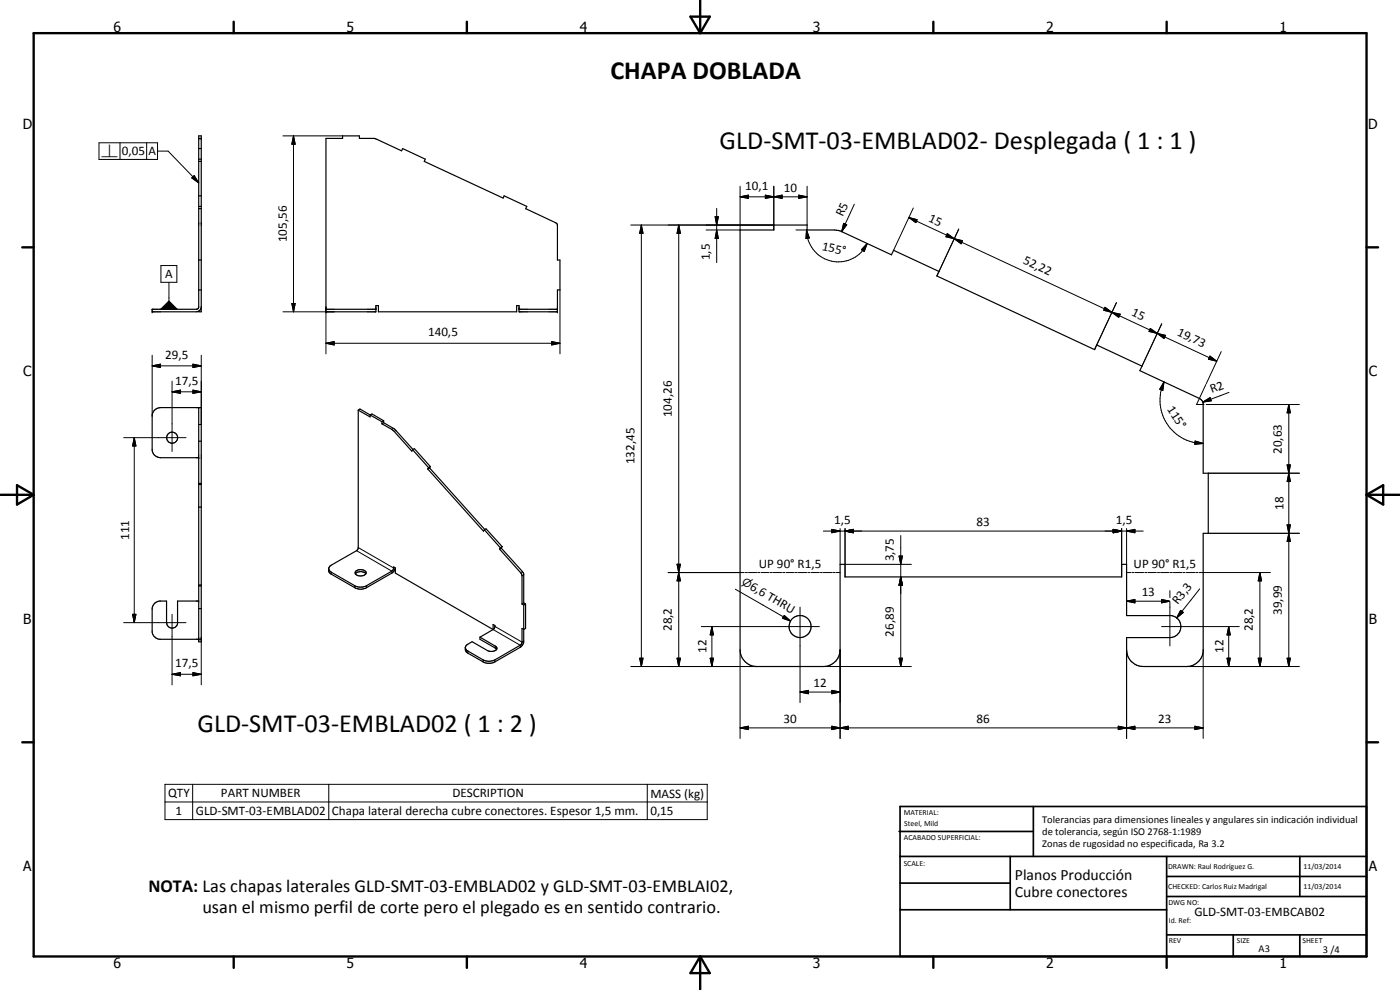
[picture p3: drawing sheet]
<svg xmlns="http://www.w3.org/2000/svg" width="420mm" height="297mm" viewBox="0 0 420 297" stroke-linecap="round" stroke-linejoin="round" font-family="sans-serif">
<g fill="none" stroke="#000" stroke-width=".35">
<path d="M59.6 58.8h.8M59.6 44.6h.8M59.6 47.8h.8M59.6 48.4h.8M59.6 41.5h.8M97.8 41.5h5v-.7h5.1v.7l4.8 .2 7.8 3.6 .4-.7 6.7 3.2-.3 .6 23.7 11 .3-.6 6.8 3.1-.3 .7 9.1 4.3 .4 .6v10.5h.8v9h-.8v6.6h-11.5v-1.9h-.7v1.9h-41.5v-1.9h-.8v1.9h-15zM59.6 62.6h.8M59.6 61.9h.8M59.6 78h.8M222.1 69h10.1v-1.5h10v1.5h8.3l1.6 .3 15.4 7.2 .7-1.4 13.6 6.3-.6 1.4 47.3 22.1 .6-1.4 13.6 6.4-.6 1.3 18.4 8.7 .6 1.1v21h1.5v18h-1.5v35.5a5 5 0 0 1-5 4.5h-13a5 5 0 0 1-5-5v-3.7h13a3.3 3.3 0 0 0 3.3-3.1 3.3 3.3 0 0 0-2.8-3.5h-13.5v-15.4h-1.5v3.8h-83v-3.8h-1.5v25.7a5 5 0 0 1-5 5h-20a5 5 0 0 1-5-5zM59.6 87h.8M60.4 92.3l-.6 1-.9 .3h-13.2v-.8h13.2l.6-.2 .1-.4v-51.4h.8v52.8h-.8v-.3"/>
<path d="M97.8 92.8h15M155.8 92.8h11.5M59.6 122.3v70.3h.8v-70.3h-12.2a2.57 2.57 0 0 0-2.5 2.2v10.7a2.57 2.57 0 0 0 2.5 2.1h11.4M59.6 127.4h.8M59.6 132.4h.8M107.5 123.1v41.4l-.5 .7-7.6 4.4a1.54 1.54 0 0 0 0 2.7l7.1 4a3.6 3.6 0 0 0 3.5 0l7.8-4.5 .8-1.4M107.5 123.1l3.6 2v-.6M107.5 123.1l.5-.4 3.1 1.8M111.1 124.5l3.5 2M111.1 124.5l.5-.3 3.5 2M114.6 127.2l3.5 2 5.5 6.2 .2-.5M114.6 126.5v.7"/>
<path d="M115.1 126.8l3.3 1.9 5.5 6.2M115.1 126.2v.6M115.1 126.2l-.5 .3M115.1 126.8l-.5 .4M123.8 134.9l4.8 5.4M123.8 134.9l.6-.3 4.7 5.4M129.1 140l-.2 .4M129.1 140l-.5 .3M59.6 145h.8M59.6 145.4h.8M59.6 152.1h.8M128.4 140.7l16.7 18.7 .3-.4"/>
<path d="M128.6 140.3l-.2 .4M128.9 140.4l16.6 18.5M128.9 140.4l-.5 .3M145.4 159l4.7 5.3M145.4 159l.5-.3 4.8 5.3M59.6 175.8h.8M59.6 175.5h.8M106.7 172.2a2.14 2.14 0 0 1 3.1 0M106.9 171.3a2.15 2.15 0 0 1 3 .5 1.88 1.88 0 0 1-3.3 .2zM118.6 170.4l-.5-.3v.7l-.5 .6-7.9 4.5a3.7 3.7 0 0 1-3.2-.2l-7.1-4-.7-1M118.6 170.4v1.6l29.4 16.9M149.9 164.8l6.6 7.4 .2 .6v8.4"/>
<path d="M150.1 164.3l-.2 .5M150.4 164.5l6.6 7.4 .2 9M150.4 164.5l-.5 .3M150.7 164l-.3 .5M150.7 164l-.6 .3M59.6 180.3h-6.3v6.8a1.67 1.67 0 0 1-1.8 1.4 1.67 1.67 0 0 1-1.5-1.7v-6.5h-2.2a2.53 2.53 0 0 0-2.1 2.2v7.2a2.52 2.52 0 0 0 2.1 2.1h12.6M59.6 182.6h.8M144 191.2v.6l5 3M144 191.2l4.8 2.8 .3 .3-.1 .5M148 188.9l-4 2.3M148 187.4l.5 .3v.6l-.5 .6zM156.7 181.2l.5 .3"/>
<path d="M157.2 181.5v11.1l-.3 .8-.8 .8-7.6 4.4a3.7 3.7 0 0 1-3.5 0l-4.6-2.6a1.52 1.52 0 0 1 0-2.7l1.3-.8 4.6 2.7a2.34 2.34 0 0 0 2.7-.4M157.2 180.9l.5 .3M157.2 180.9l-.5 .3M157.7 181.2v7.4l-.5 .2-.5-.2-.2 4.6-8 4.8a3.9 3.9 0 0 1-3.5 0l-4.8-2.8-.6-.8M157.7 181.2l-.5 .3"/>
<circle cx="51.7" cy="131.3" r="1.65"/>
<circle cx="240.1" cy="188" r="3.3"/>
</g>
<g fill="none" stroke="#000" stroke-width=".3">
<path d="M29.7 42.8h17.6v5h-17.6zM36 42.8v5M44 42.8v5M47.3 45.3h3.1l9.2 9.6M57.6 53.4l.7-.7 1.3 2.2zM84.9 40.8h17.9M88.1 40.8l.5 2.5h-1zM88.1 40.8v52.8M222.1 59.1l2.5-.6v1zM222.1 55.9v13.1h-10.2M222.1 59.1h20.1M229.7 58.5l2.5 .6-2.5 .4z"/>
<path d="M232.2 59.1l2.5-.6v1zM232.2 55.9v13.1M239.7 58.5l2.5 .6-2.5 .4zM242.2 55.9v11.6M48.3 79.7h4.8v5h-4.8zM189.3 67.5h42.9M192.5 67.5l.5 2.5h-1zM192.5 67.5v132.5M203.7 67.5l.5 2.5h-1zM203.7 67.5v132.5M214.6 65h1l-.5 2.5zM215.1 69l.5 2.5h-1z"/>
<path d="M215.1 62.5v16.3M238.9 69h3.3M242.1 69l.8 2.4-1 .2zM242.1 69a9.9 9.9 0 0 0 1.9 5.8 9.5 9.5 0 0 0 14.9 .4l1.4-2.1M253.2 67l.9 .4-1.5 2.1zM256.4 61.3l-3.8 8.2M260.3 73.1l-.9 2.3-.9-.5zM272.8 65.3l2.4 .6-.3 .9zM272.8 65.3l60.9 28.4M274.1 62.4l-5.9 12.7M284.3 70.1l2.1 1.5-2.5-.6zM284.3 70.1l4.1 3.1 .4-1-4.9-1.2z"/>
<path d="M286.4 71.6l2.4 .6-.4 1zM287.7 68.7l-6.5 14.1M48.2 92.8l2.5-2.5 2.5 2.5zM50.7 84.7v5.6M84.9 93.6h15.4M87.6 91.1h1l-.5 2.5zM97.8 92.1v14.1M168.1 87v19.2M331.6 92.2l2.1 1.5-2.5-.6zM331.6 92.2l-.4 .9 5 1.2-.5 .9zM333.7 93.7l2.5 .6-.5 .9zM333.7 93.7l13.6 6.3"/>
<path d="M335.1 90.8l-6.6 14.1M345.2 98.6l2.1 1.4-2.5-.6zM348.6 97.2l-5.9 12.7M45.7 109.8l2.5-.5v1zM45.7 109.8h14.7M45.7 106.6v18.2M51.6 117.6l2.6-.5v.9zM51.6 114.4v21.1M51.6 117.6h8.8M57.9 109.3l2.5 .5-2.5 .5zM57.9 117.1l2.5 .5-2.5 .4zM60.4 106.6v20.8"/>
<path d="M97.8 103l2.5-.5v1zM97.8 103h70.3M165.6 102.5l2.5 .5-2.5 .5zM347.3 100l2.5 .6-.5 1zM347.3 100l17.9 8.4M349.3 114.6l-.3 2.5-.9-.3zM349.3 114.6a13 13 0 0 0 .4 11.7 13 13 0 0 0 11.4 6.8M361.9 115.4l-2.8 6h2.2M363.1 106.8l2.1 1.6-2.5-.6zM366.5 105.5l-4.5 9.6M368.8 117.7l-7.8 2.9M37.1 131.3h18.7"/>
<path d="M40.3 131.3l.5 2.5h-1zM40.3 131.3v55.5M118.1 128.5l-.6 .3M118.8 129.2l-.5 .3M358.7 132.3l2.4 .8-2.5 .2zM361 120.6l2.2-1.3 .3 1zM362 121.4h28M386.3 139.5h1l-.5 2.5zM386.8 121.4l.5 2.5h-1zM386.8 121.4v78.6M247.1 159.3h96M249.6 158.8l2.5 .5-2.5 .6z"/>
<path d="M252.1 158.6v10.7M253.6 159.3l2.5-.5v1.1zM253.6 158.6v14.5M334.1 158.8l2.5 .5-2.5 .6zM336.6 158.6v14.5M338.1 159.3l2.5-.5v1.1zM338.1 158.6v10.7M362.6 142h27.4M386.3 157.5h1l-.5 2.5zM386.8 142l.5 2.5h-1zM99.4 171.7v.6M106.5 175.7v.6"/>
<path d="M107 165.2l10.6 6.2v.6M107.5 164.3l10.6 6.1 .3-.1M110 175.7v.6M156.8 171.5l-.6 .3M157.2 172.5l-.5 .3M200.5 171.8h22.8M203.2 169.3h1l-.5 2.5zM203.2 169.3l1 5h-1l1-5zM203.7 171.8l.5 2.5h-1zM220.7 176.8l16.6 9.6M223.7 171.8h.6M224.6 171.8h2.5"/>
<path d="M227.4 171.8h.6M228.4 171.8h2.4M231.2 171.8h.6M232.1 171.8h2.5M234.9 171.8h.6M235.9 171.8h2.5M238.7 171.8h.6M239.6 171.8h2.5M242.4 171.8h.6M243.4 171.8h2.5M246.2 171.8h.6M247.1 171.8h2.5"/>
<path d="M249.9 171.8h.7M250.9 171.8h1.2M253.6 169.3h19.9M269.8 166.8h1l-.5 2.5zM270.3 173.1l.5 2.5h-1zM270.3 160.7v39.3M338.1 171.8h1.3M339.7 171.8h.6M340.6 171.8h2.6M343.6 171.8h.6M344.5 171.8h2.5M347.4 171.8h.6"/>
<path d="M348.3 171.8h2.6M348.6 179.9l2.5 .5-2.5 .5zM351.1 177.2v2.1M351.2 171.8h.7M352.2 171.8h2.5M355 171.8h.7M356 171.8h2.6M358.8 171.8h.7M359.8 171.8h21.5M360 176.7l-6.9 8.7M362.6 160h27.4M378.1 171.8l.5 2.5h-1z"/>
<path d="M378.1 171.8v28.2M386.8 160l.5 2.5h-1zM37.1 186.8h18.7M39.8 184.3h1l-.5 2.5zM51.6 184.3v21.2M60.4 191.3v14.2M140.4 195.3v.7M145 198v.6M148 188.9l8.1 4.7v.6M148.5 198v.6M148.5 188l8.2 4.7 .5-.3M148.6 193.8v.6"/>
<path d="M189.3 200h37.8M192 197.5h1l-.5 2.5zM203.2 197.5h1l-.5 2.5zM210.5 188h35.4M213.1 197.5h1l-.5 2.5zM213.6 188l.5 2.5h-1zM213.6 188v12M222.1 195v26.6M235.4 184.7l1.9 1.7-2.4-.9zM240.1 182.2v28.6M247.1 200h26.4M252.1 195v26.6"/>
<path d="M269.8 197.5h1l-.5 2.5zM338.1 180.4l2.5-.5v1zM338.1 195v26.6M338.1 180.4h12.7M348.6 188h23.3M350.7 180.3l-2.1-.4v1l2.2-.5M351.1 180.6v13.2M354.3 183.1l.8 .7-2 1.6zM356.1 200h33.9M361.1 195v26.6M368.2 197.5h1l-.4 2.5zM368.8 188l.4 2.5h-1z"/>
<path d="M368.8 188v12M377.6 197.5h1l-.5 2.5zM386.3 197.5h1l-.5 2.5zM51.6 202.3l2.6-.5v1zM51.6 202.3h8.8M57.9 201.8l2.5 .5-2.5 .5zM222.1 218.4l2.5-.5v1zM222.1 218.4h139M240.1 207.6l2.5-.5v1.1zM240.1 207.6h12M249.6 207.1l2.5 .5-2.5 .6zM249.6 217.9l2.5 .5-2.5 .5z"/>
<path d="M252.1 218.4l2.5-.5v1zM335.6 217.9l2.5 .5-2.5 .5zM335.6 217.9l5 1v-1l-5 1zM338.1 218.4l2.5-.5v1zM358.6 217.9l2.5 .5-2.5 .5zM49.5 235.3h162.7v10.6h-162.7zM57.8 235.3v10.6M98.7 235.3v10.6M194.3 235.3v10.6M49.5 240.6h162.7"/>
</g>
<g fill="#000">
<circle cx="59.6" cy="41.5" r=".18"/>
<circle cx="60.4" cy="41.5" r=".18"/>
<circle cx="45.7" cy="92.8" r=".18"/>
<circle cx="45.7" cy="93.6" r=".18"/>
<circle cx="97.8" cy="93.6" r=".18"/>
<circle cx="97.8" cy="92.8" r=".18"/>
<circle cx="167.3" cy="93.6" r=".18"/>
<circle cx="167.3" cy="92.8" r=".18"/>
<circle cx="59.6" cy="137.3" r=".18"/>
<circle cx="59.6" cy="122.3" r=".18"/>
<circle cx="59.6" cy="180.3" r=".18"/>
<circle cx="59.6" cy="191.8" r=".18"/>
<circle cx="60.4" cy="191.8" r=".18"/>
</g>
<g fill="none" stroke="#000" stroke-width=".71">
<path d="M10.1 9.9h400v277.1h-400zM70.1 6.5v3.4M140.1 6.5v3.4M207.2 5h5.8l-2.9 4.9zM210.1 0v9.9M280.1 6.5v3.4M350.1 6.5v3.4M6.7 74.2h3.4M410.1 74.2h3.5M.1 148.5h10M5.1 145.6l5 2.9-5 2.9zM410.1 148.5h10"/>
<path d="M410.1 148.5l5-2.9v5.8zM6.7 222.7h3.4M410.1 222.7h3.5M70.1 287v3.4M140.1 287v3.4M210.1 287v10M210.1 287l2.9 5h-5.8zM280.1 287v3.4M350.1 287v3.4"/>
</g>
<g fill="none" stroke="#000" stroke-width=".51">
<path d="M269.8 249.5h40.3M270.1 242h140v45h-140zM270.1 257h140M303.2 257v16M310.1 242v15M350.1 257v30M390.1 257v12M270.1 265h33.1M270.1 273h80M350.1 269h60M350.1 263h60M350.1 280.5h60"/>
<path d="M370.1 280.5v6.5M390.1 280.5v6.5"/>
</g>
<g fill="#000">
<path d="M57.6 53.4l.7-.7 1.3 2.2zM88.1 40.8l.5 2.5h-1zM222.1 59.1l2.5-.6v1zM229.7 58.5l2.5 .6-2.5 .4zM232.2 59.1l2.5-.6v1zM239.7 58.5l2.5 .6-2.5 .4zM192.5 67.5l.5 2.5h-1zM203.7 67.5l.5 2.5h-1zM214.6 65h1l-.5 2.5zM215.1 69l.5 2.5h-1zM242.1 69l.8 2.4-1 .2zM253.2 67l.9 .4-1.5 2.1z"/>
<path d="M260.3 73.1l-.9 2.3-.9-.5zM272.8 65.3l2.4 .6-.3 .9zM284.3 70.1l2.1 1.5-2.5-.6zM286.4 71.6l2.4 .6-.4 1zM48.2 92.8l2.5-2.5 2.5 2.5zM87.6 91.1h1l-.5 2.5zM331.6 92.2l2.1 1.5-2.5-.6zM333.7 93.7l2.5 .6-.5 .9zM345.2 98.6l2.1 1.4-2.5-.6zM45.7 109.8l2.5-.5v1zM51.6 117.6l2.6-.5v.9zM57.9 109.3l2.5 .5-2.5 .5z"/>
<path d="M57.9 117.1l2.5 .5-2.5 .4zM97.8 103l2.5-.5v1zM165.6 102.5l2.5 .5-2.5 .5zM349.3 114.6l-.3 2.5-.9-.3zM347.3 100l2.5 .6-.5 1zM363.1 106.8l2.1 1.6-2.5-.6zM361 120.6l2.2-1.3 .3 1zM40.3 131.3l.5 2.5h-1zM358.7 132.3l2.4 .8-2.5 .2zM386.3 139.5h1l-.5 2.5zM386.8 121.4l.5 2.5h-1zM249.6 158.8l2.5 .5-2.5 .6z"/>
<path d="M253.6 159.3l2.5-.5v1.1zM334.1 158.8l2.5 .5-2.5 .6zM338.1 159.3l2.5-.5v1.1zM386.3 157.5h1l-.5 2.5zM386.8 142l.5 2.5h-1zM203.2 169.3h1l-.5 2.5zM203.7 171.8l.5 2.5h-1zM269.8 166.8h1l-.5 2.5zM270.3 173.1l.5 2.5h-1zM338.1 180.4l2.5-.5v1zM378.1 171.8l.5 2.5h-1zM386.8 160l.5 2.5h-1z"/>
<path d="M39.8 184.3h1l-.5 2.5zM192 197.5h1l-.5 2.5zM203.2 197.5h1l-.5 2.5zM213.1 197.5h1l-.5 2.5zM213.6 188l.5 2.5h-1zM235.4 184.7l1.9 1.7-2.4-.9zM269.8 197.5h1l-.5 2.5zM348.6 179.9l2.5 .5-2.5 .5zM354.3 183.1l.8 .7-2 1.6zM368.2 197.5h1l-.4 2.5zM368.8 188l.4 2.5h-1zM377.6 197.5h1l-.5 2.5z"/>
<path d="M386.3 197.5h1l-.5 2.5zM51.6 202.3l2.6-.5v1zM57.9 201.8l2.5 .5-2.5 .5zM222.1 218.4l2.5-.5v1zM240.1 207.6l2.5-.5v1.1zM249.6 207.1l2.5 .5-2.5 .6zM249.6 217.9l2.5 .5-2.5 .5zM252.1 218.4l2.5-.5v1zM335.6 217.9l2.5 .5-2.5 .5zM338.1 218.4l2.5-.5v1zM358.6 217.9l2.5 .5-2.5 .5z"/>
</g>
<g font-size="7.9">
<text x="183.2" y="23.7">CHAPA DOBLADA</text>
<text x="216" y="44.6">GLD-SMT-03-EMBLAD02- Desplegada ( 1 : 1 )</text>
<text x="59.3" y="219.5">GLD-SMT-03-EMBLAD02 ( 1 : 2 )</text>
</g>
<g font-size="5.5">
<text x="44.6" y="267.5">NOTA: Las chapas laterales GLD-SMT-03-EMBLAD02 y GLD-SMT-03-EMBLAI02,</text>
<text x="60.7" y="273.8">usan el mismo perfil de corte pero el plegado es en sentido contrario.</text>
</g>
<g font-size="4.7">
<text x="304.6" y="263.9">Planos Producción</text>
<text x="304.6" y="269.3">Cubre conectores</text>
</g>
<g font-size="4.2">
<text x="34" y="9.6">6</text>
<text x="104" y="9.6">5</text>
<text x="174" y="9.6">4</text>
<text x="244" y="9.6">3</text>
<text x="314" y="9.6">2</text>
<text x="384" y="9.6">1</text>
<text x="6.8" y="38.7">D</text>
<text x="410.6" y="38.7">D</text>
<text x="7" y="112.9">C</text>
<text x="410.8" y="112.9">C</text>
<text x="7" y="187.1">B</text>
<text x="410.8" y="187.1">B</text>
<text x="7" y="261.4">A</text>
<text x="410.8" y="261.4">A</text>
<text x="34" y="290.4">6</text>
<text x="104" y="290.4">5</text>
<text x="174" y="290.4">4</text>
<text x="244" y="290.4">3</text>
<text x="314" y="290.4">2</text>
<text x="384" y="290.4">1</text>
</g>
<g font-size="3.9">
<text x="36.6" y="46.6">0,05</text>
<text x="44.5" y="46.6">A</text>
<text x="223.7" y="57">10,1</text>
<text x="235.2" y="57.5">10</text>
<text x="252.9" y="65.1" transform="rotate(-65 252.9 65.1)">R5</text>
<text x="278.5" y="66.2" transform="rotate(25 278.5 66.2)">15</text>
<text x="86.1" y="72.7" transform="rotate(-90 86.1 72.7)">105,56</text>
<text x="246.5" y="75" transform="rotate(12 246.5 75)">155°</text>
<text x="49.6" y="83.5">A</text>
<text x="213.1" y="78.1" transform="rotate(-90 213.1 78.1)">1,5</text>
<text x="306.9" y="78.9" transform="rotate(25 306.9 78.9)">52,22</text>
<text x="339.3" y="94.7" transform="rotate(25 339.3 94.7)">15</text>
<text x="128.5" y="100.9">140,5</text>
<text x="353" y="100.5" transform="rotate(25 353 100.5)">19,73</text>
<text x="49.6" y="107.7">29,5</text>
<text x="52.6" y="115.5">17,5</text>
<text x="363.7" y="118" transform="rotate(-20 363.7 118)">R2</text>
<text x="201.7" y="125.2" transform="rotate(-90 201.7 125.2)">104,26</text>
<text x="350.2" y="122.8" transform="rotate(58 350.2 122.8)">115°</text>
<text x="384.7" y="136.2" transform="rotate(-90 384.7 136.2)">20,63</text>
<text x="190.4" y="139.3" transform="rotate(-90 190.4 139.3)">132,45</text>
<text x="385.2" y="153" transform="rotate(-90 385.2 153)">18</text>
<text x="250.4" y="157.3">1,5</text>
<text x="293.1" y="157.8">83</text>
<text x="334.9" y="157.3">1,5</text>
<text x="38.8" y="162.1" transform="rotate(-90 38.8 162.1)">111</text>
<text x="227.7" y="170.5">UP 90° R1,5</text>
<text x="268.3" y="168.4" transform="rotate(-90 268.3 168.4)">3,75</text>
<text x="340.2" y="170.5">UP 90° R1,5</text>
<text x="224.9" y="176.7" transform="rotate(30 224.9 176.7)">6,6 THRU</text>
<text x="342.6" y="178.8">13</text>
<text x="353.5" y="181.6" transform="rotate(-52 353.5 181.6)">R3,3</text>
<text x="384.7" y="184.5" transform="rotate(-90 384.7 184.5)">39,99</text>
<text x="201.7" y="189.4" transform="rotate(-90 201.7 189.4)">28,2</text>
<text x="268.3" y="191.1" transform="rotate(-90 268.3 191.1)">26,89</text>
<text x="376" y="189.4" transform="rotate(-90 376 189.4)">28,2</text>
<text x="212.1" y="196" transform="rotate(-90 212.1 196)">12</text>
<text x="367.2" y="196" transform="rotate(-90 367.2 196)">12</text>
<text x="52.6" y="200.2">17,5</text>
<text x="244.1" y="206.2">12</text>
<text x="235.1" y="216.8">30</text>
<text x="293.1" y="216.8">86</text>
<text x="347.6" y="216.8">23</text>
<text x="50.4" y="239.3">QTY</text>
<text x="66.3" y="239.2">PART NUMBER</text>
<text x="135.8" y="239.3">DESCRIPTION</text>
<text x="195.2" y="239.4">MASS (kg)</text>
<text x="52.7" y="244.6">1</text>
<text x="58.7" y="244.6">GLD-SMT-03-EMBLAD02</text>
<text x="99.6" y="244.6">Chapa lateral derecha cubre conectores. Espesor 1,5 mm.</text>
<text x="195.2" y="244.6">0,15</text>
<text x="358.5" y="275">GLD-SMT-03-EMBCAB02</text>
</g>
<g font-size="3.3">
<text x="30.2" y="47.2">b</text>
<text x="222.4" y="175.3" transform="rotate(30 222.4 175.3)">n</text>
</g>
<g font-size="3.1">
<text x="312.7" y="246.8">Tolerancias para dimensiones lineales y angulares sin indicación individual</text>
<text x="312.7" y="250.4">de tolerancia, según ISO 2768-1:1989</text>
<text x="312.7" y="254">Zonas de rugosidad no especificada, Ra 3.2</text>
<text x="377.7" y="285.6">A3</text>
<text x="397" y="285.9">3 /4</text>
</g>
<g font-size="2.4">
<text x="271.2" y="244.4">MATERIAL:</text>
<text x="271.3" y="252">ACABADO SUPERFICIAL:</text>
<text x="271.4" y="247.9">Steel, Mild</text>
<text x="271.2" y="259.7">SCALE:</text>
<text x="350.6" y="260.8">DRAWN: Raul Rodríguez G.</text>
<text x="391.2" y="260.6">11/03/2014</text>
<text x="350.6" y="266.9">CHECKED: Carlos Ruiz Madrigal</text>
<text x="391.2" y="266.7">11/03/2014</text>
<text x="350.6" y="271.4">DWG NO:</text>
<text x="350.8" y="276.9">Id. Ref:</text>
<text x="350.8" y="282.8">REV</text>
<text x="371.2" y="282.9">SIZE</text>
<text x="390.9" y="282.9">SHEET</text>
</g>
</svg>
